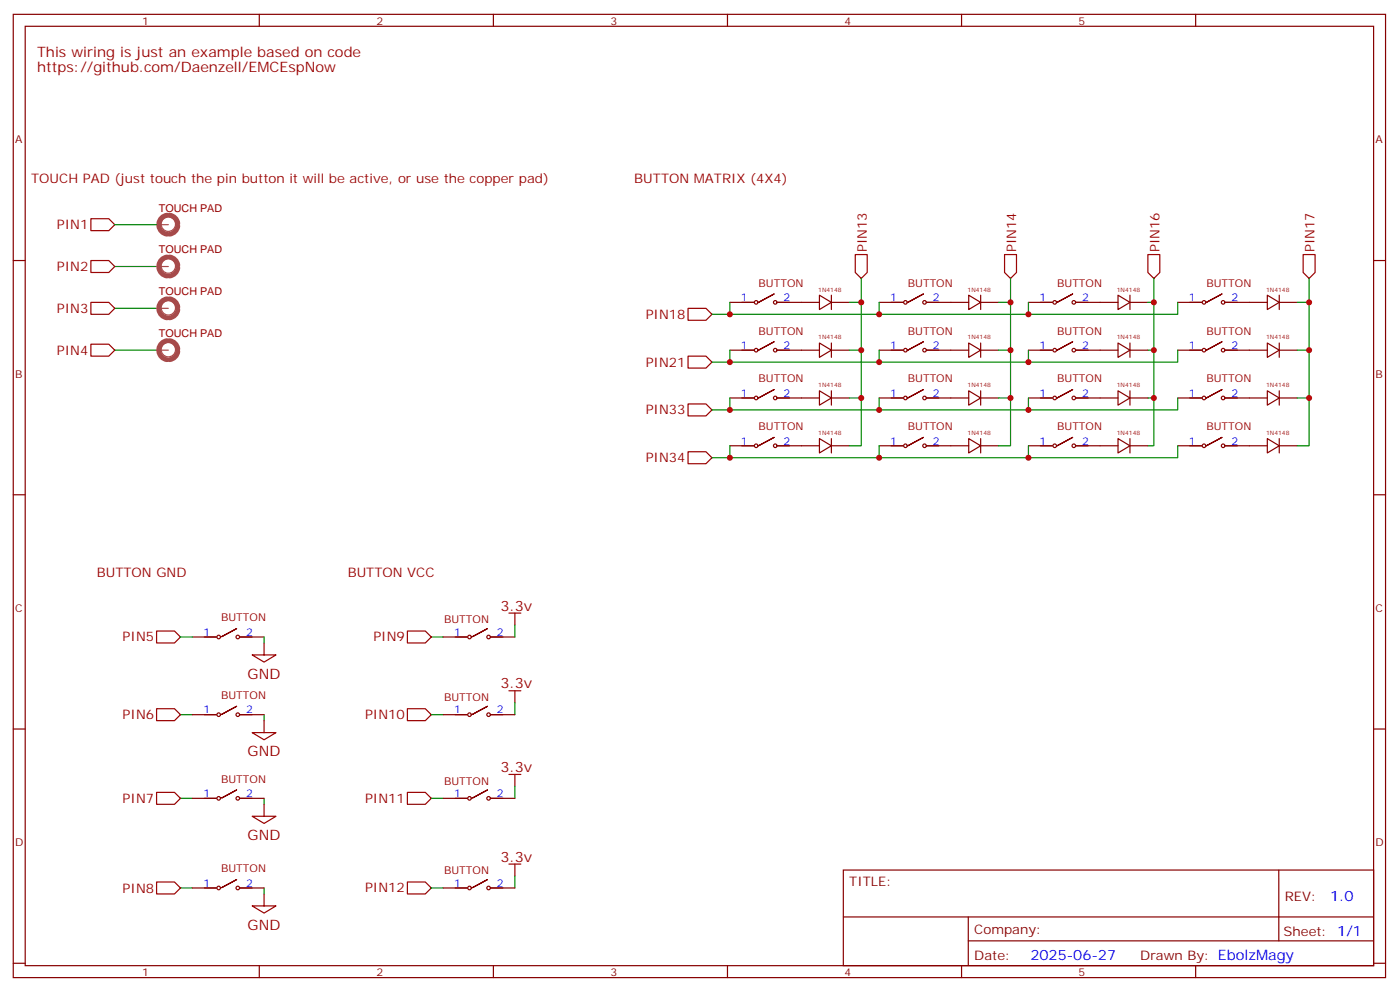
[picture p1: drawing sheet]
<svg xmlns="http://www.w3.org/2000/svg" width="414mm" height="293mm" viewBox="0 0 414 293" stroke-linecap="round" stroke-linejoin="round" font-family="sans-serif">
<g fill="none" stroke="#870000" stroke-width=".35">
<path d="M3.9 4.2h405.4v284.4h-405.4zM7.4 7.8h398.3v277.2h-398.3zM76.6 4.2v3.6M145.7 4.2v3.6M214.9 4.2v3.6M284 4.2v3.6M353.2 4.2v3.6M3.9 76.9h3.5M405.7 76.9h3.6M215.6 89.3h7M228.6 86.8l-4.6 2.5 4.6-2.5M229.7 89.3h12.3"/>
<path d="M242 87.1l3.6 2.2-3.6 2.1zM245.6 89.3h5.3M245.6 87.1v4.3M259.7 89.3h7M272.7 86.8l-4.6 2.5 4.6-2.5M273.8 89.3h12.3M286.1 87.1l3.6 2.2-3.6 2.1zM289.7 89.3h5.3M289.7 87.1v4.3M303.8 89.3h7M316.8 86.8l-4.6 2.5 4.6-2.5M317.9 89.3h12.3"/>
<path d="M330.2 87.1l3.6 2.2-3.6 2.1zM333.8 89.3h5.3M333.8 87.1v4.3M347.9 89.3h7M360.9 86.8l-4.6 2.5 4.6-2.5M362 89.3h12.3M374.3 87.1l3.6 2.2-3.6 2.1zM377.9 89.3h5.3M377.9 87.1v4.3M215.6 103.4h7M215.6 117.5h7M228.6 100.9l-4.6 2.5 4.6-2.5"/>
<path d="M228.6 115l-4.6 2.5 4.6-2.5M229.7 103.4h12.3M229.7 117.5h12.3M242 101.2l3.6 2.2-3.6 2.1zM242 115.4l3.6 2.1-3.6 2.1zM245.6 101.2v4.3M245.6 115.4v4.2M245.6 103.4h5.3M245.6 117.5h5.3M259.7 103.4h7M259.7 117.5h7M272.7 115l-4.6 2.5 4.6-2.5"/>
<path d="M272.7 100.9l-4.6 2.5 4.6-2.5M273.8 103.4h12.3M273.8 117.5h12.3M286.1 115.4l3.6 2.1-3.6 2.1zM286.1 101.2l3.6 2.2-3.6 2.1zM289.7 103.4h5.3M289.7 117.5h5.3M289.7 101.2v4.3M289.7 115.4v4.2M303.8 103.4h7M303.8 117.5h7M316.8 115l-4.6 2.5 4.6-2.5"/>
<path d="M316.8 100.9l-4.6 2.5 4.6-2.5M317.9 103.4h12.3M317.9 117.5h12.3M330.2 115.4l3.6 2.1-3.6 2.1zM330.2 101.2l3.6 2.2-3.6 2.1zM333.8 103.4h5.3M333.8 117.5h5.3M333.8 101.2v4.3M333.8 115.4v4.2M347.9 103.4h7M347.9 117.5h7M360.9 115l-4.6 2.5 4.6-2.5"/>
<path d="M360.9 100.9l-4.6 2.5 4.6-2.5M362 103.4h12.3M362 117.5h12.3M374.3 115.4l3.6 2.1-3.6 2.1zM374.3 101.2l3.6 2.2-3.6 2.1zM377.9 103.4h5.3M377.9 117.5h5.3M377.9 101.2v4.3M377.9 115.4v4.2M215.6 131.6h7M228.6 129.1l-4.6 2.5 4.6-2.5M229.7 131.6h12.3"/>
<path d="M242 129.5l3.6 2.1-3.6 2.1zM245.6 129.5v4.2M245.6 131.6h5.3M259.7 131.6h7M272.7 129.1l-4.6 2.5 4.6-2.5M273.8 131.6h12.3M286.1 129.5l3.6 2.1-3.6 2.1zM289.7 131.6h5.3M289.7 129.5v4.2M303.8 131.6h7M316.8 129.1l-4.6 2.5 4.6-2.5M317.9 131.6h12.3"/>
<path d="M330.2 129.5l3.6 2.1-3.6 2.1zM333.8 131.6h5.3M333.8 129.5v4.2M347.9 131.6h7M360.9 129.1l-4.6 2.5 4.6-2.5M362 131.6h12.3M374.3 129.5l3.6 2.1-3.6 2.1zM377.9 131.6h5.3M377.9 129.5v4.2M3.9 146h3.5M405.7 146h3.6M56.8 188h7.1"/>
<path d="M69.9 185.6l-4.6 2.4 4.6-2.4M70.9 188h7.1M130.9 188h7.1M144 185.6l-4.6 2.4 4.6-2.4M145 188h7.1M3.9 215.2h3.5M56.8 211h7.1M69.9 208.5l-4.6 2.5 4.6-2.5M70.9 211h7.1M130.9 211h7.1M144 208.5l-4.6 2.5 4.6-2.5M145 211h7.1"/>
<path d="M405.7 215.2h3.6M56.8 235.7h7.1M69.9 233.2l-4.6 2.5 4.6-2.5M70.9 235.7h7.1M130.9 235.7h7.1M144 233.2l-4.6 2.5 4.6-2.5M145 235.7h7.1M69.9 259.6l-4.6 2.5 4.6-2.5M144 259.6l-4.6 2.5 4.6-2.5M249.1 256.8h156.6v28.2h-156.6zM377.7 256.8v20.9M56.8 262.1h7.1"/>
<path d="M70.9 262.1h7.1M130.9 262.1h7.1M145 262.1h7.1M249.1 270.7h156.5M286 277.7h119.6M286 270.7v14.1M3.9 284.3h3.5M76.6 285v3.6M145.7 285v3.6M214.9 285v3.6M284 285v3.6M353.2 285v3.6"/>
<path d="M405.7 284.3h3.6"/>
<circle cx="223.3" cy="89.3" r=".53"/>
<circle cx="229" cy="89.3" r=".53"/>
<circle cx="267.4" cy="89.3" r=".53"/>
<circle cx="273.1" cy="89.3" r=".53"/>
<circle cx="311.5" cy="89.3" r=".53"/>
<circle cx="317.2" cy="89.3" r=".53"/>
<circle cx="355.6" cy="89.3" r=".53"/>
<circle cx="361.3" cy="89.3" r=".53"/>
<circle cx="223.3" cy="103.4" r=".53"/>
<circle cx="223.3" cy="117.5" r=".53"/>
<circle cx="229" cy="103.4" r=".53"/>
<circle cx="229" cy="117.5" r=".53"/>
<circle cx="267.4" cy="103.4" r=".53"/>
<circle cx="267.4" cy="117.5" r=".53"/>
<circle cx="273.1" cy="103.4" r=".53"/>
<circle cx="273.1" cy="117.5" r=".53"/>
<circle cx="311.5" cy="103.4" r=".53"/>
<circle cx="311.5" cy="117.5" r=".53"/>
<circle cx="317.2" cy="103.4" r=".53"/>
<circle cx="317.2" cy="117.5" r=".53"/>
<circle cx="355.6" cy="103.4" r=".53"/>
<circle cx="355.6" cy="117.5" r=".53"/>
<circle cx="361.3" cy="103.4" r=".53"/>
<circle cx="361.3" cy="117.5" r=".53"/>
<circle cx="223.3" cy="131.6" r=".53"/>
<circle cx="229" cy="131.6" r=".53"/>
<circle cx="267.4" cy="131.6" r=".53"/>
<circle cx="273.1" cy="131.6" r=".53"/>
<circle cx="311.5" cy="131.6" r=".53"/>
<circle cx="317.2" cy="131.6" r=".53"/>
<circle cx="355.6" cy="131.6" r=".53"/>
<circle cx="361.3" cy="131.6" r=".53"/>
<circle cx="64.6" cy="188" r=".53"/>
<circle cx="70.2" cy="188" r=".53"/>
<circle cx="138.7" cy="188" r=".53"/>
<circle cx="144.3" cy="188" r=".53"/>
<circle cx="64.6" cy="211" r=".53"/>
<circle cx="70.2" cy="211" r=".53"/>
<circle cx="138.7" cy="211" r=".53"/>
<circle cx="144.3" cy="211" r=".53"/>
<circle cx="64.6" cy="235.7" r=".53"/>
<circle cx="70.2" cy="235.7" r=".53"/>
<circle cx="138.7" cy="235.7" r=".53"/>
<circle cx="144.3" cy="235.7" r=".53"/>
<circle cx="64.6" cy="262.1" r=".53"/>
<circle cx="70.2" cy="262.1" r=".53"/>
<circle cx="138.7" cy="262.1" r=".53"/>
<circle cx="144.3" cy="262.1" r=".53"/>
</g>
<g fill="none" stroke="#900" stroke-width=".35">
<path d="M26.8 64.6h5.3l1.8 1.7-1.8 1.8h-5.3zM26.8 76.9h5.3l1.8 1.8-1.8 1.7h-5.3zM252.6 75.1h3.6v5.3l-1.8 1.8-1.8-1.8zM296.7 75.1h3.5v5.3l-1.7 1.8-1.8-1.8zM339.1 75.1h3.5v5.3l-1.8 1.8-1.7-1.8zM384.9 75.1h3.5v5.3l-1.7 1.8-1.8-1.8zM26.8 89.3h5.3l1.8 1.7-1.8 1.8h-5.3zM203.2 91h5.3l1.8 1.8-1.8 1.7h-5.3zM26.8 101.6h5.3l1.8 1.8-1.8 1.7h-5.3zM203.2 105.1h5.3l1.8 1.8-1.8 1.8h-5.3zM203.2 119.2h5.3l1.8 1.8-1.8 1.8h-5.3zM203.2 133.3h5.3l1.8 1.8-1.8 1.8h-5.3z"/>
<path d="M46.2 186.3h5.3l1.8 1.7-1.8 1.8h-5.3zM74.5 193.3h7l-3.5 2.1zM78 189.8v3.5M120.3 186.3h5.3l1.8 1.7-1.8 1.8h-5.3zM150.3 181h3.5M152.1 181v3.5M46.2 209.2h5.3l1.8 1.8-1.8 1.7h-5.3zM74.5 216.3h7l-3.5 2.1zM78 212.7v3.6M120.3 209.2h5.3l1.8 1.8-1.8 1.7h-5.3zM150.3 203.9h3.5M152.1 203.9v3.5"/>
<path d="M46.2 233.9h5.3l1.8 1.8-1.8 1.7h-5.3zM78 237.4v3.5M120.3 233.9h5.3l1.8 1.8-1.8 1.7h-5.3zM150.3 228.6h3.5M152.1 228.6v3.5M74.5 240.9h7l-3.5 2.2zM150.3 255.1h3.5M152.1 255.1v3.5M46.2 260.4h5.3l1.8 1.7-1.8 1.8h-5.3zM74.5 267.4h7l-3.5 2.1zM78 263.9v3.5M120.3 260.4h5.3l1.8 1.7-1.8 1.8h-5.3z"/>
</g>
<g fill="none" stroke="#a64a4a" stroke-width="1.4">
<path d="M46.9 66.7l.6 1.4 .8 .7 1.1 .3M46.9 79l.6 1.5 .8 .7 1.1 .3M49.4 63.5l-1.1 .3-.8 .7-.6 1.5M49.4 75.8l-1.1 .4-.8 .7-.6 1.4M50.1 63.5l1 .3 .8 .7 .6 1.5M50.1 75.8l1 .4 .8 .7 .6 1.4M52.5 66.7l-.6 1.4-.8 .7-1 .3M52.5 79l-.6 1.5-.8 .7-1 .3M46.9 91.4l.6 1.4 .8 .7 1.1 .3M49.4 88.2l-1.1 .3-.8 .7-.6 1.5M50.1 88.2l1 .3 .8 .7 .6 1.5M52.5 91.4l-.6 1.4-.8 .7-1 .3"/>
<path d="M46.9 103.7l.6 1.5 .8 .7 1.1 .3M49.4 100.5l-1.1 .4-.8 .6-.6 1.5M50.1 100.5l1 .4 .8 .6 .6 1.5M52.5 103.7l-.6 1.5-.8 .7-1 .3"/>
</g>
<g fill="none" stroke="#a64a4a" stroke-width=".35">
<path d="M46.2 66.3h3.5M46.2 78.7h3.5M46.2 91h3.5M46.2 103.4h3.5"/>
<circle cx="49.7" cy="78.5" r="2.12"/>
<circle cx="49.7" cy="66.2" r="2.12"/>
<circle cx="49.7" cy="90.9" r="2.12"/>
<circle cx="49.7" cy="103.2" r="2.12"/>
</g>
<g fill="none" stroke="#008700" stroke-width=".35">
<path d="M33.9 66.3h12.3M33.9 78.7h12.3M33.9 91h12.3M215.6 89.3v3.5M250.9 89.3h3.5M254.4 82.2v49.4h-3.5M259.7 89.3v3.5M295 89.3h3.5M298.5 82.2v49.4h-3.5M303.8 89.3v3.5M339.1 89.3h1.7M340.8 82.2v49.4h-1.7"/>
<path d="M347.9 89.3v3.5h-137.6M383.2 89.3h3.5M386.7 82.2v49.4h-3.5M33.9 103.4h12.3M215.6 103.4v3.5M215.6 117.5v3.5M250.9 103.4h3.5M250.9 117.5h3.5M259.7 103.4v3.5M259.7 117.5v3.5M295 103.4h3.5M295 117.5h3.5"/>
<path d="M303.8 103.4v3.5M303.8 117.5v3.5M339.1 103.4h1.7M339.1 117.5h1.7M347.9 103.4v3.5h-137.6M347.9 117.5v3.5h-137.6M383.2 103.4h3.5M383.2 117.5h3.5M215.6 131.6v3.5M259.7 131.6v3.5M303.8 131.6v3.5M347.9 131.6v3.5h-137.6"/>
<path d="M53.3 188h3.5M78 188v1.8M127.4 188h3.5M152.1 184.5v3.5M53.3 211h3.5M78 211v1.7M127.4 211h3.5M152.1 207.4v3.6M53.3 235.7h3.5M78 235.7v1.7M127.4 235.7h3.5M152.1 232.1v3.6"/>
<path d="M152.1 258.6v3.5M53.3 262.1h3.5M78 262.1v1.8M127.4 262.1h3.5"/>
</g>
<g fill="#c00">
<circle cx="254.4" cy="117.5" r=".88"/>
<circle cx="254.4" cy="103.4" r=".88"/>
<circle cx="254.4" cy="89.3" r=".88"/>
<circle cx="215.6" cy="92.8" r=".88"/>
<circle cx="259.7" cy="92.8" r=".88"/>
<circle cx="303.8" cy="92.8" r=".88"/>
<circle cx="298.5" cy="89.3" r=".88"/>
<circle cx="298.5" cy="103.4" r=".88"/>
<circle cx="298.5" cy="117.5" r=".88"/>
<circle cx="340.8" cy="89.3" r=".88"/>
<circle cx="340.8" cy="103.4" r=".88"/>
<circle cx="340.8" cy="117.5" r=".88"/>
<circle cx="386.7" cy="89.3" r=".88"/>
<circle cx="386.7" cy="103.4" r=".88"/>
<circle cx="386.7" cy="117.5" r=".88"/>
<circle cx="215.6" cy="106.9" r=".88"/>
<circle cx="259.7" cy="106.9" r=".88"/>
<circle cx="303.8" cy="106.9" r=".88"/>
<circle cx="215.6" cy="121" r=".88"/>
<circle cx="259.7" cy="121" r=".88"/>
<circle cx="303.8" cy="121" r=".88"/>
<circle cx="215.6" cy="135.1" r=".88"/>
<circle cx="259.7" cy="135.1" r=".88"/>
<circle cx="303.8" cy="135.1" r=".88"/>
</g>
<g font-size="4.2" fill="#900">
<text x="11" y="16.9">This wiring is just an example based on code</text>
<text x="11" y="21.2">https://github.com/Daenzell/EMCEspNow</text>
<text x="147.8" y="180.3">3.3v</text>
<text x="73.1" y="200.3">GND</text>
<text x="147.8" y="203.2">3.3v</text>
<text x="73.1" y="223.2">GND</text>
<text x="147.8" y="227.9">3.3v</text>
<text x="73.1" y="247.9">GND</text>
<text x="147.8" y="254.4">3.3v</text>
<text x="73.1" y="274.4">GND</text>
</g>
<g font-size="4.2" fill="#00f">
<text x="392.9" y="266.1">1.0</text>
<text x="304.3" y="283.4">2025-06-27</text>
</g>
<g font-size="3.9" fill="#900">
<text x="9.2" y="54">TOUCH PAD (just touch the pin button it will be active, or use the copper pad)</text>
<text x="187.4" y="54">BUTTON MATRIX (4X4)</text>
<text x="16.8" y="67.6">PIN1</text>
<text x="256" y="74.4" transform="rotate(-90 256 74.4)">PIN13</text>
<text x="300.1" y="74.4" transform="rotate(-90 300.1 74.4)">PIN14</text>
<text x="342.5" y="74.4" transform="rotate(-90 342.5 74.4)">PIN16</text>
<text x="388.3" y="74.4" transform="rotate(-90 388.3 74.4)">PIN17</text>
<text x="16.8" y="80">PIN2</text>
<text x="16.8" y="92.3">PIN3</text>
<text x="190.7" y="94.2">PIN18</text>
<text x="16.8" y="104.7">PIN4</text>
<text x="190.7" y="108.2">PIN21</text>
<text x="190.7" y="122.3">PIN33</text>
<text x="190.7" y="136.4">PIN34</text>
<text x="28.6" y="170.4">BUTTON GND</text>
<text x="102.7" y="170.4">BUTTON VCC</text>
<text x="36.2" y="189.4">PIN5</text>
<text x="110.3" y="189.4">PIN9</text>
<text x="36.2" y="212.3">PIN6</text>
<text x="107.8" y="212.3">PIN10</text>
<text x="36.2" y="237">PIN7</text>
<text x="107.8" y="237">PIN11</text>
<text x="36.2" y="263.5">PIN8</text>
<text x="107.8" y="263.4">PIN12</text>
</g>
<g font-size="3.9" fill="#800">
<text x="250.9" y="261.4">TITLE:</text>
<text x="379.5" y="266.1">REV:</text>
<text x="287.8" y="275.6">Company:</text>
<text x="379.1" y="276.2">Sheet: 1/1</text>
<text x="287.8" y="283.3">Date:</text>
<text x="336.8" y="283.4">Drawn By: EbolzMagy</text>
</g>
<g font-size="3.2" fill="#800">
<text x="42" y="7.2">1</text>
<text x="111.2" y="7.2">2</text>
<text x="180.3" y="7.2">3</text>
<text x="249.4" y="7.2">4</text>
<text x="318.6" y="7.2">5</text>
<text x="4.4" y="42.3">A</text>
<text x="406.3" y="42.3">A</text>
<text x="4.4" y="111.5">B</text>
<text x="406.3" y="111.5">B</text>
<text x="4.4" y="180.6">C</text>
<text x="406.3" y="180.6">C</text>
<text x="4.4" y="249.8">D</text>
<text x="406.3" y="249.8">D</text>
<text x="42" y="288">1</text>
<text x="111.2" y="288">2</text>
<text x="180.3" y="288">3</text>
<text x="249.4" y="288">4</text>
<text x="318.6" y="288">5</text>
</g>
<g font-size="3.2" fill="#900">
<text x="46.9" y="62.4">TOUCH PAD</text>
<text x="46.9" y="74.8">TOUCH PAD</text>
<text x="46.9" y="87.1">TOUCH PAD</text>
<text x="224.1" y="84.7">BUTTON</text>
<text x="268.2" y="84.7">BUTTON</text>
<text x="312.3" y="84.7">BUTTON</text>
<text x="356.4" y="84.7">BUTTON</text>
<text x="46.9" y="99.5">TOUCH PAD</text>
<text x="224.1" y="98.8">BUTTON</text>
<text x="268.2" y="98.8">BUTTON</text>
<text x="312.3" y="98.8">BUTTON</text>
<text x="356.4" y="98.8">BUTTON</text>
<text x="224.1" y="112.9">BUTTON</text>
<text x="268.2" y="112.9">BUTTON</text>
<text x="312.3" y="112.9">BUTTON</text>
<text x="356.4" y="112.9">BUTTON</text>
<text x="224.1" y="127">BUTTON</text>
<text x="268.2" y="127">BUTTON</text>
<text x="312.3" y="127">BUTTON</text>
<text x="356.4" y="127">BUTTON</text>
<text x="65.3" y="183.4">BUTTON</text>
<text x="131.2" y="184">BUTTON</text>
<text x="65.3" y="206.4">BUTTON</text>
<text x="131.2" y="207">BUTTON</text>
<text x="65.3" y="231.1">BUTTON</text>
<text x="131.2" y="231.7">BUTTON</text>
<text x="65.3" y="257.5">BUTTON</text>
<text x="131.2" y="258.1">BUTTON</text>
</g>
<g font-size="3.2" fill="#00f">
<text x="218.9" y="88.9">1</text>
<text x="231.5" y="88.9">2</text>
<text x="263" y="88.9">1</text>
<text x="275.6" y="88.9">2</text>
<text x="307.1" y="88.9">1</text>
<text x="319.7" y="88.9">2</text>
<text x="351.1" y="88.9">1</text>
<text x="363.7" y="88.9">2</text>
<text x="218.9" y="103">1</text>
<text x="231.5" y="103">2</text>
<text x="263" y="103">1</text>
<text x="275.6" y="103">2</text>
<text x="307.1" y="103">1</text>
<text x="319.7" y="103">2</text>
<text x="351.1" y="103">1</text>
<text x="363.7" y="103">2</text>
<text x="218.9" y="117.1">1</text>
<text x="231.5" y="117.1">2</text>
<text x="263" y="117.1">1</text>
<text x="275.6" y="117.1">2</text>
<text x="307.1" y="117.1">1</text>
<text x="319.7" y="117.1">2</text>
<text x="351.1" y="117.1">1</text>
<text x="363.7" y="117.1">2</text>
<text x="218.9" y="131.2">1</text>
<text x="231.5" y="131.2">2</text>
<text x="263" y="131.2">1</text>
<text x="275.6" y="131.2">2</text>
<text x="307.1" y="131.2">1</text>
<text x="319.7" y="131.2">2</text>
<text x="351.1" y="131.2">1</text>
<text x="363.7" y="131.2">2</text>
<text x="60.1" y="187.7">1</text>
<text x="72.7" y="187.7">2</text>
<text x="134.2" y="187.7">1</text>
<text x="146.8" y="187.7">2</text>
<text x="60.1" y="210.6">1</text>
<text x="72.7" y="210.6">2</text>
<text x="134.2" y="210.6">1</text>
<text x="146.8" y="210.6">2</text>
<text x="60.1" y="235.3">1</text>
<text x="72.7" y="235.3">2</text>
<text x="134.2" y="235.3">1</text>
<text x="146.8" y="235.3">2</text>
<text x="60.1" y="261.8">1</text>
<text x="72.7" y="261.8">2</text>
<text x="134.2" y="261.8">1</text>
<text x="146.8" y="261.8">2</text>
</g>
<g font-size="1.8" fill="#900">
<text x="241.7" y="86.1">1N4148</text>
<text x="285.8" y="86.1">1N4148</text>
<text x="329.9" y="86.1">1N4148</text>
<text x="374" y="86.1">1N4148</text>
<text x="241.7" y="100.2">1N4148</text>
<text x="285.8" y="100.2">1N4148</text>
<text x="329.9" y="100.2">1N4148</text>
<text x="374" y="100.2">1N4148</text>
<text x="241.7" y="114.3">1N4148</text>
<text x="285.8" y="114.3">1N4148</text>
<text x="329.9" y="114.3">1N4148</text>
<text x="374" y="114.3">1N4148</text>
<text x="241.7" y="128.4">1N4148</text>
<text x="285.8" y="128.4">1N4148</text>
<text x="329.9" y="128.4">1N4148</text>
<text x="374" y="128.4">1N4148</text>
</g>
</svg>
